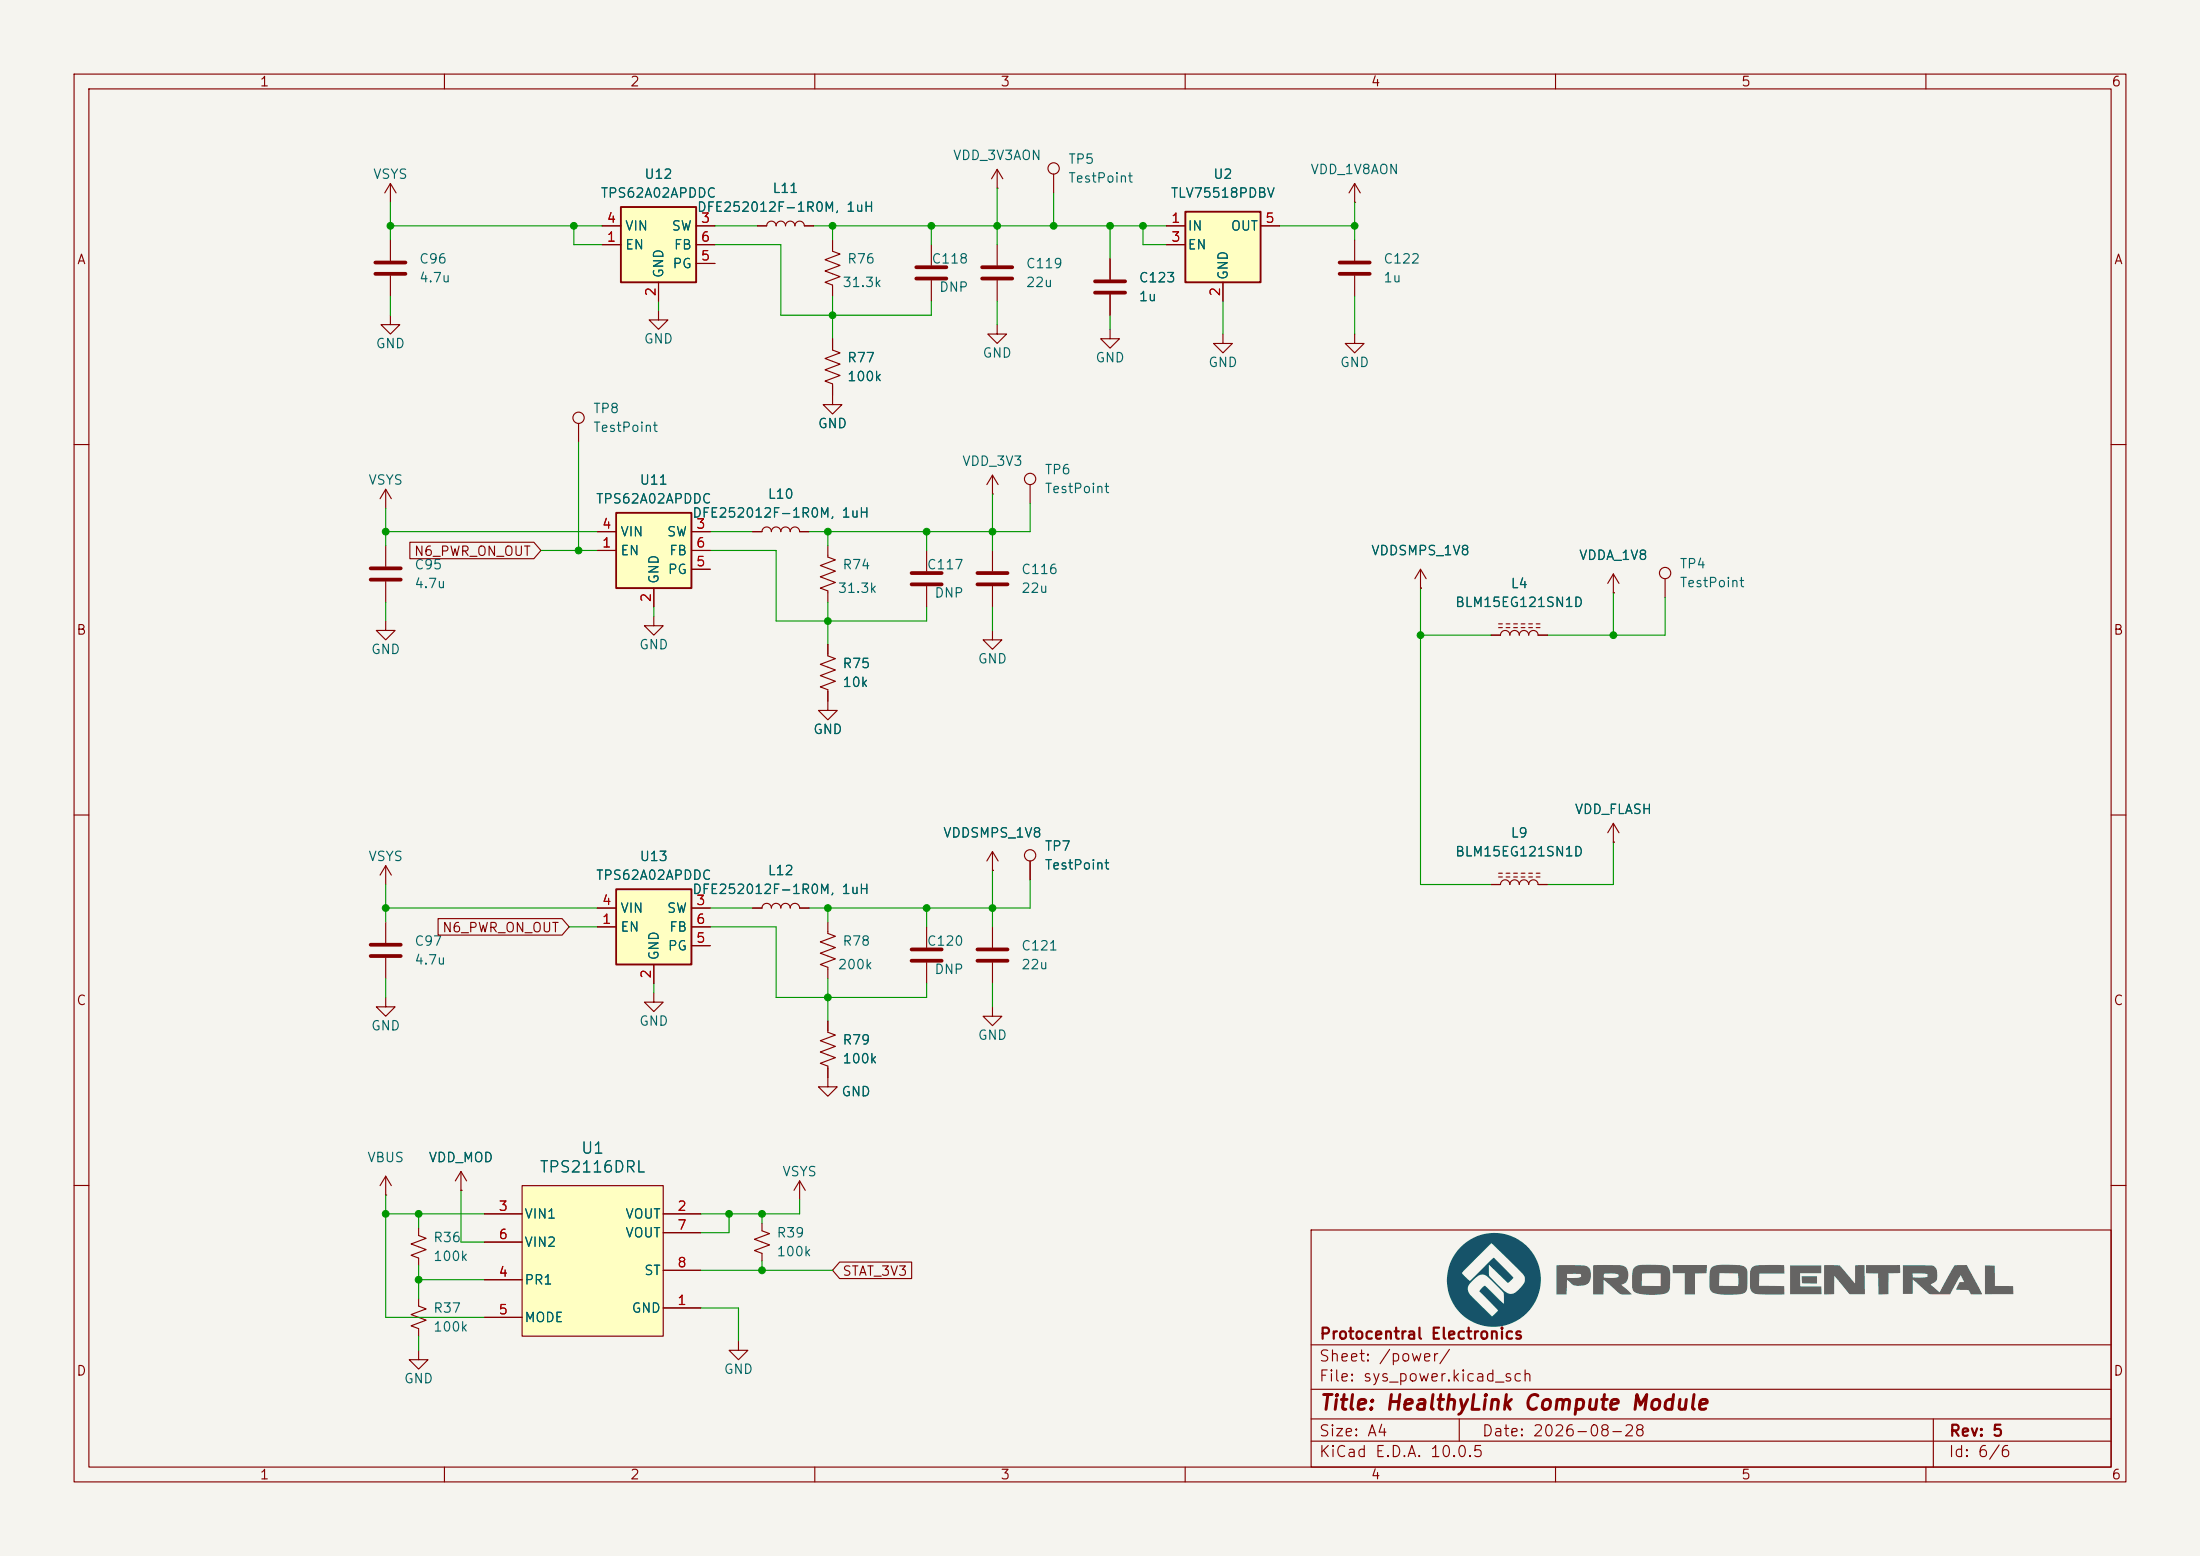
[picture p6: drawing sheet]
<svg xmlns="http://www.w3.org/2000/svg" width="297mm" height="210mm" viewBox="0 0 297 210" stroke-linecap="round" stroke-linejoin="round" font-family="sans-serif">
<path d="M0 0h297v210h-297z" fill="#f5f4ef" stroke="#f5f4ef" stroke-width=".14"/>
<g fill="none" stroke="#840000" stroke-width=".15">
<path d="M10 10h277v190h-277zM12 12h273v186h-273zM60 10v2M110 10v2M160 10v2M210 10v2M260 10v2M182.9 32.4v2.8M182.9 37.2v2.8M10 60h2M191.8 79.4h.1M191.8 76.8l-.8 1.3"/>
<path d="M191.8 76.8l.7 1.3M191.8 76.8v2.6M224.8 78.1v2.5M285 60h2M10 110h2M201.3 119.4h1.3a.64 .64 0 0 1 .6-.7 .64 .64 0 0 1 .6 .7 .64 .64 0 0 1 .7-.7 .64 .64 0 0 1 .6 .7 .64 .64 0 0 1 .6-.7 .64 .64 0 0 1 .7 .7 .64 .64 0 0 1 .6-.7 .64 .64 0 0 1 .6 .7h1.3M202.3 118.4h.5M202.3 117.9h.5M203.3 118.4h.5M203.3 117.9h.5M204.3 118.4h.6M204.3 117.9h.6"/>
<path d="M205.4 118.4h.5M205.4 117.9h.5M206.4 118.4h.5M206.4 117.9h.5M207.4 118.4h.5M207.4 117.9h.5M217.8 113.7h.1M217.8 111.1l-.8 1.3M217.8 111.1l.8 1.3M217.8 111.1v2.6M285 110h2M88.3 134v1.3h1.2l-1.2 1.2-1.3-1.2h1.3"/>
<path d="M52.1 158.8l-.8 1.2M52.1 158.8l.7 1.2M52.1 158.8v2.5M10 160h2M52.1 161.3h.1M177 166h108v32h-108zM285 160h2M60 198v2M110 198v2M160 198v2M177 194.5h108M177 191.5h108"/>
<path d="M177 187.5h108M177 181.5h108M197 191.5v3M210 198v2M260 198v2M261 191.5v6.5"/>
<circle cx="224.8" cy="77.3" r=".76"/>
</g>
<path d="M180.8 35.4h4.1M180.8 37h4.1" fill="none" stroke="#840000" stroke-width=".51"/>
<path d="M197.1 168.4a6.3 6.3 0 0 1 8.5-.6 6.3 6.3 0 0 1 1.5 8.3 6.3 6.3 0 0 1-8.2 2.4 6.2 6.2 0 0 1-3.4-4.5h2.6a3.5 3.5 0 0 0 1.5 1.8l1.8 1.9 .8-.8-2.5-2.6 .3-.4a.52 .52 0 0 1 .5-.3l2.5 2.3a2.67 2.67 0 0 0-.1-1.5l-1.8-1.8a1.17 1.17 0 0 0-1.9-.1l-.2 .2a1.73 1.73 0 0 0-.9 1.3h-2.6l-.2-1.2 .1-1h2l1 1.1 3.3-3.2 2.3 2.4a.35 .35 0 0 1 .3 .4l-.7 .7-2.6-2.5v1.2a.79 .79 0 0 0 .5 .8l1.3 1.3a1.32 1.32 0 0 0 2.3 0l.1-.2a1.3 1.3 0 0 0 .5-1.7l-4.3-4.3-4 4h-2a6.2 6.2 0 0 1 1.7-3.4z" fill="#165369"/>
<g fill="#656463">
<path d="M210.1 170.8h.8a13.8 13.8 0 0 1 3.4 .1 1.63 1.63 0 0 1-.2 2.5 1.95 1.95 0 0 1-2.4-.5l-.1-.2-.1 2h-1.4v-2.2h2.9a.36 .36 0 0 0 .4-.5l-1.8-.1v.1v.5h-1.5z"/>
<path d="M215.1 170.8l.7-.1a15 15 0 0 1 3.5 .2 1.52 1.52 0 0 1 0 2.3l-.4 .2 1.4 1.3h-.9a1.32 1.32 0 0 1-1.3-.6l-1.6-1.4-.1 2h-1.3v-2.3l2.5 .1a1.1 1.1 0 0 0 .9-.2v-.1a.45 .45 0 0 0-.5-.3h-1.5v.5h-1.4z"/>
<path d="M220.7 171a3.7 3.7 0 0 1 2.2-.3h.8a2.3 2.3 0 0 1 1.6 .5 6.4 6.4 0 0 1 0 3.1 3.2 3.2 0 0 1-2.3 .5l-.7-.1a2.15 2.15 0 0 1-1.9-.6l-.1-.6 3.9 .1v-1.7h-2.5l-.1 1.6h-1.3l.1-1.5a1.25 1.25 0 0 1 .3-1z"/>
<path d="M225.8 170.7h4.6v1.1l-1.6 .1v2.8h-1.4v-2.9h-1.6z"/>
<path d="M231 171.1a3.3 3.3 0 0 1 2.2-.4h1.3a1.16 1.16 0 0 1 1.4 .8v.3a5.4 5.4 0 0 1-.2 2.5 4.3 4.3 0 0 1-2.7 .4h-.6a1.47 1.47 0 0 1-1.6-.8v-.4l3.9 .1-.1-1.7-2.5-.1v1.7h-1.3v-1.7z"/>
<path d="M236.6 171a4.4 4.4 0 0 1 2.3-.3l2 .1v1.1h-3.4v1.6l3.4 .1v1.1h-.6a13.8 13.8 0 0 1-3.6-.2 1.46 1.46 0 0 1-.5-1.5l.1-1.1a1.22 1.22 0 0 1 .3-.9z"/>
<path d="M243.2 172.3h2.1v.9h-.2a4 4 0 0 1-1.8-.1z"/>
<path d="M241.7 170.8h4.2v1h-2.9v1.8h2.9v1.1h-4.2z"/>
<path d="M246.3 170.8h1.7a.53 .53 0 0 1 .6 .3l1.8 2.1v-2.4h1.3l.1 3.9h-2.1l-2.1-2.5v2.5h-1.3z"/>
<path d="M251.9 170.8l4.6-.1v1.1l-1.5 .1-.1 2.8h-1.3v-2.8l-1.7-.1z"/>
<path d="M256.9 170.8h3.4a.98 .98 0 0 1 1.2 1.2 1.15 1.15 0 0 1-.9 1.4l1.2 1 2.1-3.6 1.6-.1 2.1 4h-1.5l-.2-.4a.34 .34 0 0 0-.5-.2h-1.3l.4-1 .7-.1-.5-.9-1.4 2.6h-2.8l-2.2-2-.1 1.9h-1.3v-2.7h1.3l.1 .5h1.3a.4 .4 0 0 0 .5 0 .4 .4 0 0 0 .1-.4l-.8-.1h-2.5z"/>
<path d="M268 170.8h1.3v2.8h2.5v1.1h-3.8z"/>
</g>
<g fill="none" stroke="#840000" stroke-width=".15">
<path d="M52.7 32.4v2.8M52.7 37.2v2.8M52.7 42.5v1.3h1.3l-1.3 1.3-1.3-1.3h1.3M78.1 57.2v2.5M88.9 41.9v1.3h1.3l-1.3 1.3-1.3-1.3h1.3M112.4 45.7v1.5l1 .4-2 .8 2 .7-2 .8 2 .8-2 .7 1 .4v2.8h1.3l-1.3 1.3-1.3-1.3h1.3M111.8 73.7v1.5l1 .4-2.1 .7 2.1 .8-2.1 .8 2.1 .7-2.1 .8 1.1 .4v1.5M125.1 74.3v2.8M125.1 79.1v2.8M134 66.7h.1M134 64.1v2.6M134 74.3v2.8"/>
<path d="M134 79.1v2.8M134 64.1l-.8 1.3M134 64.1l.7 1.3M139.1 65.4v2.5M111.8 87v1.5l1 .4-2.1 .8 2.1 .7-2.1 .8 2.1 .7-2.1 .8 1.1 .4v1.5M134 85.1v1.3h1.3l-1.3 1.2-1.3-1.2h1.3M134 117.5h.1M134 114.9l-.8 1.3M134 114.9l.7 1.3M134 114.9v2.6M139.1 116.2v2.5M111.8 137.8v1.5l1 .4-2.1 .8 2.1 .7-2.1 .8 2.1 .7-2.1 .8 1.1 .4v2.8h1.2l-1.2 1.3-1.3-1.3h1.3"/>
<path d="M111.8 124.5v1.5l1 .4-2.1 .7 2.1 .8-2.1 .8 2.1 .7-2.1 .8 1.1 .4v1.5M125.1 125.1v2.8M125.1 129.9v2.8M134 135.9v1.3h1.3l-1.3 1.2-1.3-1.2h1.3M134 125.1v2.8M134 129.9v2.8M107.9 159.4l-.7 1.3M107.9 159.4l.8 1.3M107.9 159.4v2.5M102.9 165.1v1l1 .4-2 .8 2 .7-2 .8 1 .4v1"/>
<circle cx="78.1" cy="56.4" r=".76"/>
<circle cx="139.1" cy="64.6" r=".76"/>
<circle cx="139.1" cy="115.4" r=".76"/>
</g>
<path d="M50.7 35.4h4M50.7 37h4M123.1 78.9h4M123.1 77.3h4M132 78.9h4M132 77.3h4M123.1 128.1h4M123.1 129.7h4M132 128.1h4M132 129.7h4" fill="none" stroke="#840000" stroke-width=".51"/>
<path d="M83.8 27.9h10.2v10.2h-10.2z" fill="#ffffc2"/>
<path d="M83.8 27.9h10.2v10.2h-10.2z" fill="none" stroke="#840000" stroke-width=".25"/>
<g fill="none" stroke="#840000" stroke-width=".15">
<path d="M52.7 24.8l-.8 1.2M52.7 24.8l.8 1.2M52.7 24.8v2.5M81.3 33h2.5M81.3 30.5h2.5M88.9 38.1v2.5M94 33h2.5M94 30.5h2.5M94 35.6h2.5M102.2 30.5h1.3a.64 .64 0 0 1 .6-.7 .64 .64 0 0 1 .7 .7 .64 .64 0 0 1 .6-.7 .64 .64 0 0 1 .6 .7 .64 .64 0 0 1 .7-.7 .64 .64 0 0 1 .6 .7 .64 .64 0 0 1 .6-.7 .64 .64 0 0 1 .7 .7h1.3M112.4 32.4v1.5l1 .4-2 .8 2 .7-2 .8 2 .7-2 .8 1 .4v1.5M149.9 34.9v2.8"/>
<path d="M149.9 39.8v2.7M149.9 44.5v1.2h1.2l-1.2 1.3-1.3-1.3h1.3M52.1 83.8v1.3h1.2l-1.2 1.3-1.3-1.3h1.3M201.3 85.7h1.3a.64 .64 0 0 1 .6-.6 .64 .64 0 0 1 .6 .6 .64 .64 0 0 1 .7-.6 .64 .64 0 0 1 .6 .6 .64 .64 0 0 1 .6-.6 .64 .64 0 0 1 .7 .6 .64 .64 0 0 1 .6-.6 .64 .64 0 0 1 .6 .6h1.3M202.3 84.7h.5M202.3 84.2h.5M203.3 84.7h.5M203.3 84.2h.5M204.3 84.7h.6M204.3 84.2h.6M205.4 84.7h.5M205.4 84.2h.5"/>
<path d="M206.4 84.7h.5M206.4 84.2h.5M207.4 84.7h.5M207.4 84.2h.5M52.1 116.8l-.8 1.3M52.1 116.8l.7 1.3M52.1 116.8v2.6"/>
</g>
<path d="M147.8 38h4.1M147.8 39.5h4.1" fill="none" stroke="#840000" stroke-width=".51"/>
<path d="M83.2 69.2h10.1v10.2h-10.1z" fill="#ffffc2"/>
<path d="M83.2 69.2h10.1v10.2h-10.1z" fill="none" stroke="#840000" stroke-width=".25"/>
<path d="M125.7 33v2.8M125.7 37.8v2.8M134.6 33v2.8M134.6 37.8v2.8M134.6 43.8v1.3h1.3l-1.3 1.3-1.3-1.3h1.3M80.6 74.3h2.6M80.6 71.8h2.6M88.3 79.4v2.5M93.3 74.3h2.6M93.3 71.8h2.6M93.3 76.8h2.6M88.3 83.2v1.3h1.2l-1.2 1.2-1.3-1.2h1.3" fill="none" stroke="#840000" stroke-width=".15"/>
<path d="M123.7 36.1h4.1M123.7 37.6h4.1M132.6 36.1h4.1M132.6 37.6h4.1" fill="none" stroke="#840000" stroke-width=".51"/>
<path d="M83.2 120h10.1v10.2h-10.1z" fill="#ffffc2"/>
<path d="M83.2 120h10.1v10.2h-10.1z" fill="none" stroke="#840000" stroke-width=".25"/>
<path d="M165.1 45.1v1.3h1.3l-1.3 1.2-1.3-1.2h1.3M182.9 45.1v1.3h1.2l-1.2 1.2-1.3-1.2h1.3M80.6 125.1h2.6M80.6 122.6h2.6M88.3 130.2v2.5M93.3 125.1h2.6M93.3 122.6h2.6M93.3 127.6h2.6M101.6 122.6h1.3a.64 .64 0 0 1 .6-.7 .64 .64 0 0 1 .6 .7 .64 .64 0 0 1 .7-.7 .64 .64 0 0 1 .6 .7 .64 .64 0 0 1 .6-.7 .64 .64 0 0 1 .7 .7 .64 .64 0 0 1 .6-.7 .64 .64 0 0 1 .6 .7h1.3" fill="none" stroke="#840000" stroke-width=".15"/>
<path d="M160 28.6h10.2v9.5h-10.2z" fill="#ffffc2"/>
<path d="M160 28.6h10.2v9.5h-10.2z" fill="none" stroke="#840000" stroke-width=".25"/>
<g fill="none" stroke="#840000" stroke-width=".15">
<path d="M134.6 25.4h.1M134.6 22.9l-.7 1.2M134.6 22.9l.8 1.2M134.6 22.9v2.5M142.2 23.5v2.5M157.5 30.5h2.5M157.5 33h2.5M165.1 38.1v2.5M170.2 30.5h2.5M182.9 27.3h.1M182.9 24.8l-.8 1.2M182.9 24.8l.7 1.2"/>
<path d="M182.9 24.8v2.5M52.1 66v2.6M52.1 73.7v2.8M52.1 78.5v2.8M52.1 66l-.8 1.3M52.1 66l.7 1.3M101.6 71.8h1.3a.64 .64 0 0 1 .6-.7 .64 .64 0 0 1 .6 .7 .64 .64 0 0 1 .7-.7 .64 .64 0 0 1 .6 .7 .64 .64 0 0 1 .6-.7 .64 .64 0 0 1 .7 .7 .64 .64 0 0 1 .6-.7 .64 .64 0 0 1 .6 .7h1.3M217.8 77.5l-.8 1.2M217.8 77.5l.8 1.2M217.8 77.5v2.5M111.8 94.6v1.3h1.2l-1.2 1.3-1.3-1.3h1.3M217.8 80h.1"/>
<path d="M52.1 134.6v1.3h1.2l-1.2 1.3-1.3-1.3h1.3"/>
<circle cx="142.2" cy="22.7" r=".76"/>
</g>
<path d="M50 76.7h4.1M50 78.2h4.1" fill="none" stroke="#840000" stroke-width=".51"/>
<path d="M70.5 160h19v20.3h-19z" fill="#ffffc2"/>
<g fill="none" stroke="#840000" stroke-width=".15">
<path d="M81.3 30.5h2.5M81.3 33h2.5M88.9 38.1v2.5M94 30.5h2.5M94 33h2.5M94 35.6h2.5M102.2 30.5h1.3M108.6 30.5h1.3M149.9 34.9v2.8M149.9 39.8v2.7M157.5 30.5h2.5M157.5 33h2.5"/>
<path d="M165.1 38.1v2.5M170.2 30.5h2.5M112.4 45.7v1.3M112.4 52.1v1.2M55.3 73.2h16.8l.9 1.1-.9 1.1h-16.8zM80.6 74.3h2.6M80.6 71.8h2.6M88.3 79.4v2.5M93.3 74.3h2.6M93.3 71.8h2.6M93.3 76.8h2.6M101.6 71.8h1.3"/>
<path d="M107.9 71.8h1.3M191.8 79.4h.1M111.8 87v1.3M111.8 93.3v1.3M201.3 85.7h1.3M207.6 85.7h1.3M217.8 80h.1M134 117.5h.1M139.1 116.2v2.5M201.3 119.4h1.3M207.6 119.4h1.3M217.8 113.7h.1"/>
<path d="M52.1 124.5v2.8M52.1 129.3v2.8M59.1 124h16.8l.9 1.1-.9 1.1h-16.8zM80.6 125.1h2.6M80.6 122.6h2.6M88.3 130.2v2.5M93.3 125.1h2.6M93.3 122.6h2.6M93.3 127.6h2.6M101.6 122.6h1.3M107.9 122.6h1.3M111.8 137.8v1.3"/>
<path d="M62.2 158.1l-.7 1.3M62.2 158.1l.8 1.3M62.2 158.1v2.6M111.8 144.1v1.3M56.5 175.3v1l1 .4-2 .7 2 .8-2 .7 1 .4v1M56.5 165.7v1.1l1 .3-2 .8 2 .8-2 .7 1 .4v1M62.2 160.7h.1M65.4 163.8h5.1M65.4 172.7h5.1M65.4 177.8h5.1M65.4 167.6h5.1M70.5 160h19v20.3h-19z"/>
<path d="M89.5 176.5h5.1M89.5 163.8h5.1M89.5 166.4h5.1M89.5 171.5h5.1M113.3 170.3h9.8v2.3h-9.8l-.9-1.1zM56.5 182.2v1.3h1.3l-1.3 1.3-1.3-1.3h1.3M99.7 181v1.2h1.3l-1.3 1.3-1.3-1.3h1.3"/>
</g>
<path d="M50 127.5h4.1M50 129h4.1" fill="none" stroke="#840000" stroke-width=".51"/>
<g fill="none" stroke="#009600" stroke-width=".15">
<path d="M52.7 30.5h28.6M52.7 27.3v5.1M77.5 30.5v2.5h3.8M96.5 30.5h5.7M96.5 33h8.9v9.5h20.3v-1.9M109.9 30.5h47.6M112.4 30.5v1.9M125.7 30.5v2.5M134.6 25.4v7.6M142.2 26v4.5M149.9 30.5v4.4M154.3 30.5v2.5h3.2"/>
<path d="M172.7 30.5h10.2M182.9 27.3v5.1M52.7 40v2.5M78.1 59.7v14.6M88.9 40.6v1.3M112.4 40v5.7M134.6 40.6v3.2M149.9 42.5v2M165.1 40.6v4.5M182.9 40v5.1M52.1 68.6v5.1M52.1 71.8h28.5"/>
<path d="M73 74.3h7.6M95.9 71.8h5.7M95.9 74.3h8.9v9.5h20.3v-1.9M111.8 71.8v1.9M125.1 71.8v2.5M134 66.7v7.6M139.1 67.9v3.9h-29.9M191.8 79.4v40h9.5M52.1 81.3v2.5M88.3 81.9v1.3M111.8 81.3v5.7M134 81.9v3.2"/>
<path d="M191.8 85.7h9.5M217.8 80v5.7M224.8 80.6v5.1h-15.9M52.1 119.4v5.1M134 117.5v7.6M139.1 118.7v3.9h-29.9M217.8 113.7v5.7h-8.9M52.1 122.6h28.5M52.1 132.1v2.5M76.8 125.1h3.8M88.3 132.7v1.3M95.9 122.6h5.7"/>
<path d="M95.9 125.1h8.9v9.5h20.3v-1.9M111.8 122.6v1.9M111.8 132.1v5.7M125.1 122.6v2.5M134 132.7v3.2M52.1 163.8h13.3M52.1 161.3v16.5h13.3M56.5 163.8v1.9M56.5 170.8v4.5M56.5 172.7h8.9M62.2 160.7v6.9h3.2M94.6 176.5h5.1v4.5"/>
<path d="M94.6 171.5h17.8M98.4 163.8v2.6h-3.8M102.9 163.8v1.3M102.9 170.2v1.3M107.9 161.9v1.9h-13.3M56.5 180.3v1.9"/>
</g>
<g fill="#009600" stroke="#009600" stroke-width=".14">
<circle cx="125.1" cy="122.6" r=".46"/>
<circle cx="134" cy="122.6" r=".46"/>
<circle cx="125.1" cy="71.8" r=".46"/>
<circle cx="134" cy="71.8" r=".46"/>
<circle cx="111.8" cy="83.8" r=".46"/>
<circle cx="52.1" cy="122.6" r=".46"/>
<circle cx="111.8" cy="122.6" r=".46"/>
<circle cx="111.8" cy="71.8" r=".46"/>
<circle cx="78.1" cy="74.3" r=".46"/>
<circle cx="52.1" cy="71.8" r=".46"/>
<circle cx="52.1" cy="163.8" r=".46"/>
<circle cx="56.5" cy="163.8" r=".46"/>
<circle cx="56.5" cy="172.7" r=".46"/>
<circle cx="98.4" cy="163.8" r=".46"/>
<circle cx="142.2" cy="30.5" r=".46"/>
<circle cx="149.9" cy="30.5" r=".46"/>
<circle cx="154.3" cy="30.5" r=".46"/>
<circle cx="134.6" cy="30.5" r=".46"/>
<circle cx="125.7" cy="30.5" r=".46"/>
<circle cx="112.4" cy="30.5" r=".46"/>
<circle cx="112.4" cy="42.5" r=".46"/>
<circle cx="77.5" cy="30.5" r=".46"/>
<circle cx="52.7" cy="30.5" r=".46"/>
<circle cx="111.8" cy="134.6" r=".46"/>
<circle cx="102.9" cy="171.5" r=".46"/>
<circle cx="102.9" cy="163.8" r=".46"/>
<circle cx="182.9" cy="30.5" r=".46"/>
<circle cx="191.8" cy="85.7" r=".46"/>
<circle cx="217.8" cy="85.7" r=".46"/>
</g>
<text font-size="2" fill="#840000" x="178" y="190.8">Title: HealthyLink Compute Module</text>
<g font-size="1.5" fill="#006464">
<text x="72.7" y="158.6">TPS2116DRL</text>
<text x="78.3" y="156.1">U1</text>
</g>
<g font-size="1.5" fill="#840000">
<text x="178" y="184.1">Sheet: /power/</text>
<text x="178" y="181.1">Protocentral Electronics</text>
<text x="178" y="186.8">File: sys_power.kicad_sch</text>
<text x="178" y="197">KiCad E.D.A. 10.0.5</text>
<text x="178" y="194.2">Size: A4</text>
<text x="200" y="194.2">Date: 2026-08-28</text>
<text x="263" y="197">Id: 6/6</text>
<text x="263" y="194.2">Rev: 5</text>
</g>
<g font-size="1.3" fill="#840000">
<text x="35" y="12">1</text>
<text x="85" y="12">2</text>
<text x="135" y="12">3</text>
<text x="185" y="12">4</text>
<text x="235" y="12">5</text>
<text x="285" y="12">6</text>
<text x="10.3" y="36">A</text>
<text x="285.3" y="36">A</text>
<text x="55.8" y="75.3">N6_PWR_ON_OUT</text>
<text x="10.2" y="86">B</text>
<text x="285.2" y="86">B</text>
<text x="59.6" y="126.1">N6_PWR_ON_OUT</text>
<text x="10.2" y="136">C</text>
<text x="285.2" y="136">C</text>
<text x="113.6" y="172.5">STAT_3V3</text>
<text x="10.2" y="186">D</text>
<text x="285.2" y="186">D</text>
<text x="35" y="200">1</text>
<text x="85" y="200">2</text>
<text x="135" y="200">3</text>
<text x="185" y="200">4</text>
<text x="235" y="200">5</text>
<text x="285" y="200">6</text>
</g>
<g font-size="1.3" fill="#006464">
<text x="128.6" y="21.9">VDD_3V3AON</text>
<text x="144.1" y="22.4">TP5</text>
<text x="176.8" y="23.8">VDD_1V8AON</text>
<text x="50.3" y="24.5">VSYS</text>
<text x="81" y="27">TPS62A02APDDC</text>
<text x="86.9" y="24.5">U12</text>
<text x="94" y="28.9">DFE252012F-1R0M, 1uH</text>
<text x="104.2" y="26.4">L11</text>
<text x="144.1" y="25">TestPoint</text>
<text x="158" y="27">TLV75518PDBV</text>
<text x="163.7" y="24.5">U2</text>
<text x="56.5" y="35.9">C96</text>
<text x="84.3" y="34">EN</text>
<text x="84.3" y="31.4">VIN</text>
<text x="90.6" y="31.4">SW</text>
<text x="90.9" y="34">FB</text>
<text x="114.3" y="35.9">R76</text>
<text x="125.7" y="35.9">C118</text>
<text x="160.2" y="31.4">IN</text>
<text x="160.2" y="34">EN</text>
<text x="166.1" y="31.4">OUT</text>
<text x="186.7" y="35.9">C122</text>
<text x="56.5" y="38.4">4.7u</text>
<text x="89.9" y="37.6" transform="rotate(-90 89.9 37.6)">GND</text>
<text x="90.7" y="36.5">PG</text>
<text x="113.6" y="39.1">31.3k</text>
<text x="126.7" y="39.7">DNP</text>
<text x="138.4" y="36.5">C119</text>
<text x="138.4" y="39.1">22u</text>
<text x="153.7" y="38.4">C123</text>
<text x="153.7" y="41">1u</text>
<text x="166.1" y="37.9" transform="rotate(-90 166.1 37.9)">GND</text>
<text x="186.7" y="38.4">1u</text>
<text x="50.6" y="47.3">GND</text>
<text x="86.8" y="46.7">GND</text>
<text x="114.3" y="49.2">R77</text>
<text x="114.3" y="51.8">100k</text>
<text x="132.6" y="48.6">GND</text>
<text x="147.8" y="49.2">GND</text>
<text x="163" y="49.9">GND</text>
<text x="180.8" y="49.9">GND</text>
<text x="80" y="56.1">TP8</text>
<text x="80" y="58.6">TestPoint</text>
<text x="110.3" y="58.1">GND</text>
<text x="49.6" y="65.7">VSYS</text>
<text x="86.3" y="65.7">U11</text>
<text x="129.8" y="63.2">VDD_3V3</text>
<text x="141" y="64.3">TP6</text>
<text x="80.4" y="68.3">TPS62A02APDDC</text>
<text x="93.4" y="70.2">DFE252012F-1R0M, 1uH</text>
<text x="103.6" y="67.6">L10</text>
<text x="141" y="66.9">TestPoint</text>
<text x="55.9" y="77.2">C95</text>
<text x="83.7" y="75.3">EN</text>
<text x="83.7" y="72.7">VIN</text>
<text x="89.9" y="72.7">SW</text>
<text x="90.1" y="77.8">PG</text>
<text x="90.3" y="75.3">FB</text>
<text x="113.6" y="77.2">R74</text>
<text x="125" y="77.2">C117</text>
<text x="137.8" y="77.8">C116</text>
<text x="185" y="75.3">VDDSMPS_1V8</text>
<text x="213.1" y="75.9">VDDA_1V8</text>
<text x="226.7" y="77">TP4</text>
<text x="55.9" y="79.7">4.7u</text>
<text x="89.2" y="78.9" transform="rotate(-90 89.2 78.9)">GND</text>
<text x="113" y="80.3">31.3k</text>
<text x="126.1" y="81">DNP</text>
<text x="137.8" y="80.3">22u</text>
<text x="196.4" y="82.2">BLM15EG121SN1D</text>
<text x="203.9" y="79.7">L4</text>
<text x="226.7" y="79.6">TestPoint</text>
<text x="50" y="88.6">GND</text>
<text x="86.2" y="88">GND</text>
<text x="131.9" y="89.9">GND</text>
<text x="113.6" y="90.5">R75</text>
<text x="113.6" y="93">10k</text>
<text x="109.7" y="99.4">GND</text>
<text x="127.2" y="113.4">VDDSMPS_1V8</text>
<text x="203.9" y="113.4">L9</text>
<text x="212.5" y="110.2">VDD_FLASH</text>
<text x="49.6" y="116.5">VSYS</text>
<text x="80.4" y="119.1">TPS62A02APDDC</text>
<text x="86.3" y="116.5">U13</text>
<text x="103.6" y="118.4">L12</text>
<text x="141" y="115.1">TP7</text>
<text x="141" y="117.7">TestPoint</text>
<text x="196.4" y="115.9">BLM15EG121SN1D</text>
<text x="83.7" y="123.5">VIN</text>
<text x="89.9" y="123.5">SW</text>
<text x="93.4" y="121">DFE252012F-1R0M, 1uH</text>
<text x="55.9" y="128">C97</text>
<text x="55.9" y="130.5">4.7u</text>
<text x="83.7" y="126.1">EN</text>
<text x="89.2" y="129.7" transform="rotate(-90 89.2 129.7)">GND</text>
<text x="90.1" y="128.6">PG</text>
<text x="90.3" y="126.1">FB</text>
<text x="113" y="131.1">200k</text>
<text x="113.6" y="128">R78</text>
<text x="125" y="128">C120</text>
<text x="126.1" y="131.8">DNP</text>
<text x="137.8" y="128.6">C121</text>
<text x="137.8" y="131.1">22u</text>
<text x="50" y="139.4">GND</text>
<text x="86.2" y="138.8">GND</text>
<text x="113.6" y="141.3">R79</text>
<text x="113.6" y="143.8">100k</text>
<text x="131.9" y="140.7">GND</text>
<text x="113.5" y="148.3">GND</text>
<text x="49.5" y="157.2">VBUS</text>
<text x="57.8" y="157.2">VDD_MOD</text>
<text x="105.5" y="159.1">VSYS</text>
<text x="58.4" y="168">R36</text>
<text x="70.7" y="164.8">VIN1</text>
<text x="84.3" y="164.8">VOUT</text>
<text x="84.3" y="167.3">VOUT</text>
<text x="104.8" y="167.3">R39</text>
<text x="58.4" y="170.5">100k</text>
<text x="70.7" y="173.7">PR1</text>
<text x="70.7" y="168.6">VIN2</text>
<text x="86.9" y="172.4">ST</text>
<text x="104.8" y="169.9">100k</text>
<text x="58.4" y="177.5">R37</text>
<text x="70.7" y="178.8">MODE</text>
<text x="85.2" y="177.5">GND</text>
<text x="58.4" y="180">100k</text>
<text x="97.6" y="185.7">GND</text>
<text x="54.5" y="187">GND</text>
</g>
<g font-size="1.3" fill="#a90000">
<text x="81.8" y="32.9">1</text>
<text x="81.8" y="30.4">4</text>
<text x="94.5" y="30.4">3</text>
<text x="94.5" y="35.5">5</text>
<text x="94.5" y="32.9">6</text>
<text x="158" y="30.4">1</text>
<text x="158" y="32.9">3</text>
<text x="170.7" y="30.4">5</text>
<text x="88.8" y="40.1" transform="rotate(-90 88.8 40.1)">2</text>
<text x="165" y="40.1" transform="rotate(-90 165 40.1)">2</text>
<text x="81.2" y="71.7">4</text>
<text x="93.9" y="71.7">3</text>
<text x="81.2" y="74.2">1</text>
<text x="93.9" y="76.8">5</text>
<text x="93.9" y="74.2">6</text>
<text x="88.2" y="81.4" transform="rotate(-90 88.2 81.4)">2</text>
<text x="81.2" y="125">1</text>
<text x="81.2" y="122.5">4</text>
<text x="93.9" y="122.5">3</text>
<text x="93.9" y="125">6</text>
<text x="93.9" y="127.6">5</text>
<text x="88.2" y="132.2" transform="rotate(-90 88.2 132.2)">2</text>
<text x="67.2" y="163.7">3</text>
<text x="67.2" y="167.6">6</text>
<text x="91.3" y="163.7">2</text>
<text x="91.3" y="166.3">7</text>
<text x="67.2" y="172.6">4</text>
<text x="91.3" y="171.4">8</text>
<text x="67.2" y="177.7">5</text>
<text x="91.3" y="176.4">1</text>
</g>
</svg>
